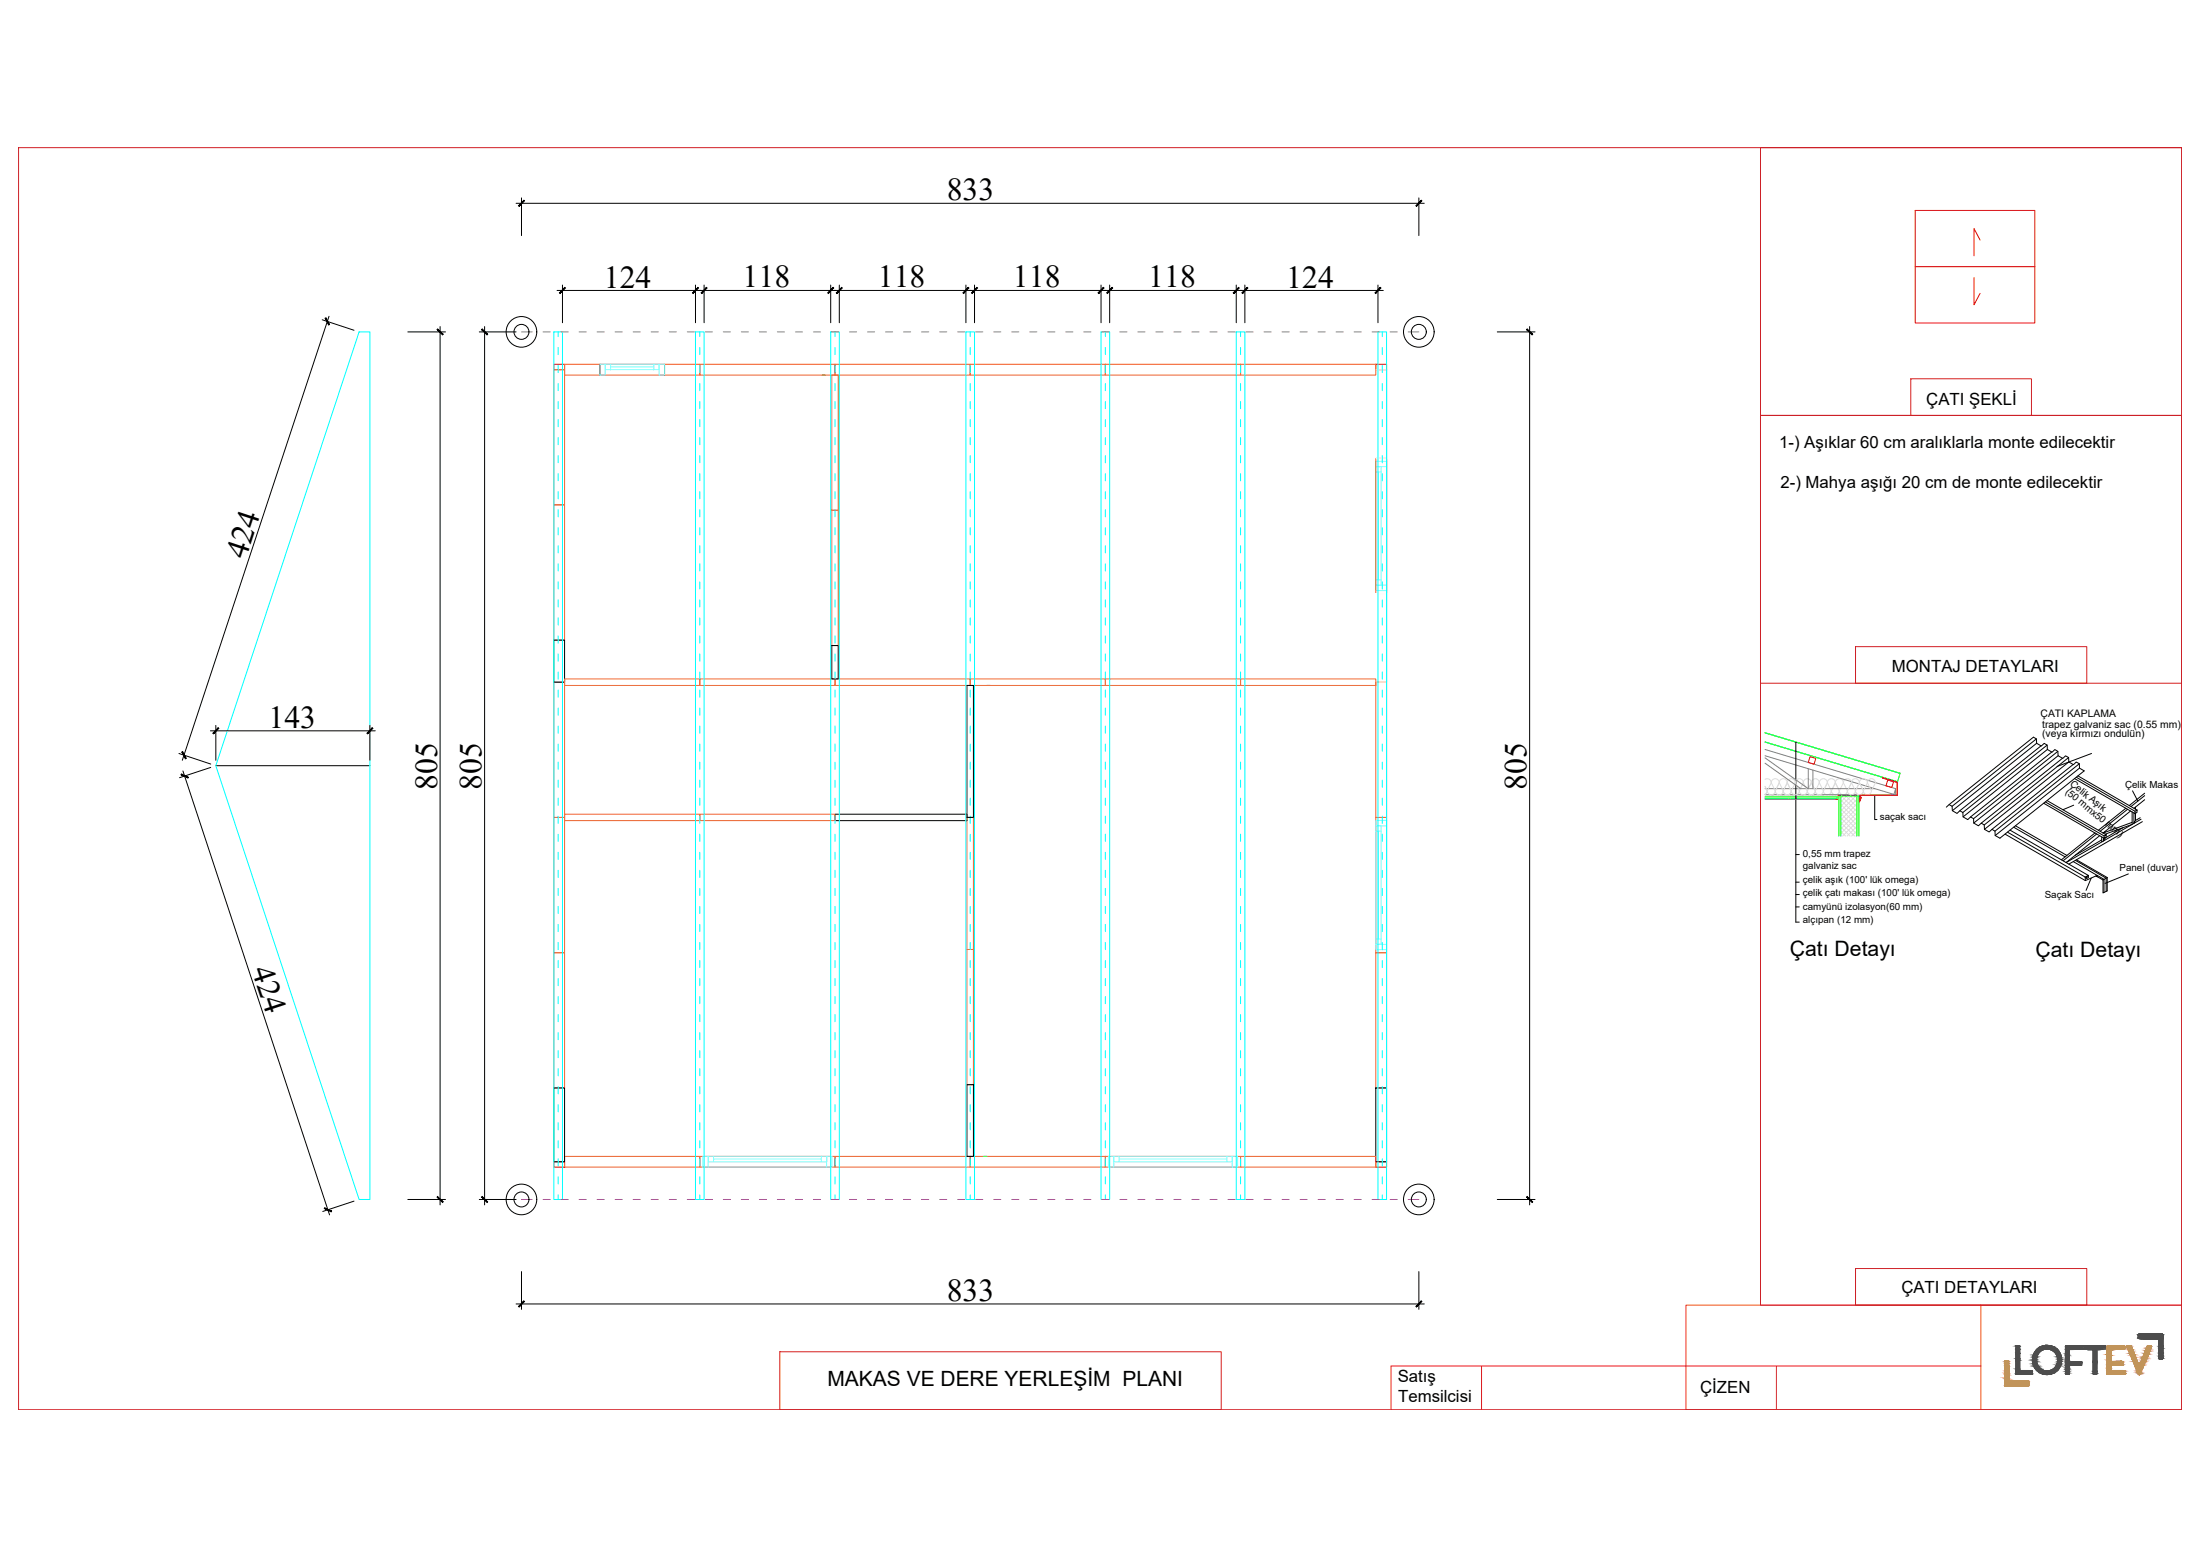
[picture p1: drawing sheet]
<svg xmlns="http://www.w3.org/2000/svg" width="1189mm" height="841mm" viewBox="0 0 1189 841" stroke-linecap="round" stroke-linejoin="round" font-family="sans-serif">
<!-- layer: 0 -->
<path d="M911 705h268v56h-268zM1070 705v56M752 738h318M801 738v23M960 738v23" fill="none" stroke="#ed1f24" stroke-width=".54"/>
<path d="M10 80h1169v681h-1169zM951 80h228v144h-228zM1033 205h65v19h-65zM951 224h228v481h-228zM951 224h228v145h-228zM1003 349h125v20h-125zM1003 685h125v20h-125zM421 730h239v31h-239zM752 738v23" fill="none" stroke="#cd2027" stroke-width=".54"/>
<g fill="#4c4c4c" stroke="#4c4c4c" stroke-width=".54">
<path d="M1159 721h7z"/>
<path d="M1156 723h13z"/>
<path d="M1157 723h12z"/>
<path d="M1105 727h2z"/>
<path d="M1130 727h4z"/>
<path d="M1090 727h1z"/>
<path d="M1127 729h10z"/>
<path d="M1167 734h2z"/>
<path d="M1167 734h1z"/>
<path d="M1089 742h9z"/>
<path d="M1117 742h1z"/>
<path d="M1132 742h1z"/>
<path d="M1090 742h8z"/>
<path d="M1105 742h2z"/>
<path d="M1159 721h8zM1157 721h10z"/>
<path d="M1157 721h11zM1156 721h12z"/>
<path d="M1156 721h13zM1156 721h13z"/>
<path d="M1156 721h13zM1156 721h13z"/>
<path d="M1156 721h13zM1156 721h13z"/>
<path d="M1156 721h13zM1156 721h13z"/>
<path d="M1156 721h13zM1156 721h13z"/>
<path d="M1156 721h13zM1156 721h13z"/>
<path d="M1156 721h13zM1156 721h13z"/>
<path d="M1155 721h14zM1155 721h14z"/>
<path d="M1155 721h14zM1155 721h14z"/>
<path d="M1155 721h14zM1155 721h14z"/>
<path d="M1155 721l14 1v-1zM1155 721l14 1h-14z"/>
<path d="M1155 722h14zM1155 722h14h-14z"/>
<path d="M1155 722l14 1zM1155 722l14 1z"/>
<path d="M1155 723h14zM1155 723h14z"/>
<path d="M1155 723h14zM1155 723h14z"/>
<path d="M1156 723h13zM1156 723h13z"/>
<path d="M1156 723h13zM1156 723h13z"/>
<path d="M1156 723h13zM1156 723h13z"/>
<path d="M1156 723h13zM1156 723h13z"/>
<path d="M1156 723h13zM1156 723h13zM1156 723h13z"/>
<path d="M1156 723h13zM1156 723h13z"/>
<path d="M1156 723h13zM1156 723h13zM1157 723h12z"/>
<path d="M1158 723h11zM1158 723h11z"/>
<path d="M1105 727h2zM1105 727h2z"/>
<path d="M1105 727h3zM1105 727h3z"/>
<path d="M1105 727h3zM1105 727h3z"/>
<path d="M1121 727h1zM1118 727h4z"/>
<path d="M1118 727h5zM1118 727h5z"/>
<path d="M1130 727h5zM1130 727h5z"/>
<path d="M1130 727h5zM1130 727h5z"/>
<path d="M1090 727h1zM1090 727h1zM1090 727h1z"/>
<path d="M1118 727h6zM1117 727h7z"/>
<path d="M1130 727h6zM1128 727h8z"/>
<path d="M1128 727h8zM1128 727h8z"/>
<path d="M1117 727h8zM1117 727h8z"/>
<path d="M1090 727h1zM1090 727h1zM1090 727h1zM1090 727h1z"/>
<path d="M1117 727h8zM1117 727h8z"/>
<path d="M1128 727h9zM1127 727h10z"/>
<path d="M1127 727h10zM1127 727h10z"/>
<path d="M1117 727h8zM1117 727h8z"/>
<path d="M1127 727h10zM1127 727h10z"/>
<path d="M1127 727h10zM1127 727h10z"/>
<path d="M1090 727h1zM1090 727h1z"/>
<path d="M1127 727h10zM1127 727h10z"/>
<path d="M1117 727h8zM1117 727h8z"/>
<path d="M1127 727h10zM1127 727h10z"/>
<path d="M1127 727h10zM1127 727h10z"/>
<path d="M1090 727h1zM1090 727h1z"/>
<path d="M1117 727h9zM1116 727h10zM1116 727h10zM1116 727h10z"/>
<path d="M1127 727h10zM1127 727h10zM1127 727h10zM1127 727h10z"/>
<path d="M1090 727h1zM1089 727h2z"/>
<path d="M1116 727h10zM1116 727h10z"/>
<path d="M1116 727h10zM1116 727h10z"/>
<path d="M1127 727h11zM1127 727h11z"/>
<path d="M1089 727h2zM1089 727h2z"/>
<path d="M1127 727h11zM1127 727h11z"/>
<path d="M1089 727h2zM1089 727h2z"/>
<path d="M1116 727h10zM1116 727h10z"/>
<path d="M1105 727h3zM1104 727h4z"/>
<path d="M1127 727h11zM1127 727h11z"/>
<path d="M1116 727h10zM1116 727h10z"/>
<path d="M1127 727h11zM1127 727h11z"/>
<path d="M1089 727h2zM1089 727h2zM1089 727h2zM1089 727h2z"/>
<path d="M1116 727h10zM1116 727h10z"/>
<path d="M1116 727h10zM1116 727h10z"/>
<path d="M1127 727h11zM1127 727h11z"/>
<path d="M1089 727h2zM1089 727h2zM1089 727h2zM1089 727h2z"/>
<path d="M1116 727h10zM1116 727h10z"/>
<path d="M1127 727h11zM1127 727h11z"/>
<path d="M1104 727h5zM1104 727h5z"/>
<path d="M1089 727h2zM1089 727h2z"/>
<path d="M1116 727h10zM1116 727h10z"/>
<path d="M1089 727h2zM1089 727h2z"/>
<path d="M1116 727h10zM1116 727h10z"/>
<path d="M1127 727h11zM1127 727h11z"/>
<path d="M1089 727h2zM1089 727h2z"/>
<path d="M1127 727h11zM1127 727h11z"/>
<path d="M1089 727h2zM1089 727h2z"/>
<path d="M1116 727h10zM1116 727h10z"/>
<path d="M1089 727h2zM1089 727h2z"/>
<path d="M1116 727h10zM1116 727h10z"/>
<path d="M1104 727h5zM1104 727h5z"/>
<path d="M1089 727h2zM1089 727h2z"/>
<path d="M1116 727h10zM1116 727h10z"/>
<path d="M1089 727h2zM1089 727h2z"/>
<path d="M1116 727h10zM1116 727h10z"/>
<path d="M1167 723l2 4v-4zM1167 723l2 4h-2z"/>
<path d="M1104 727h5zM1103 727h6z"/>
<path d="M1127 727h11zM1127 727h11z"/>
<path d="M1103 727h7zM1103 727h7z"/>
<path d="M1116 727h10zM1116 727h10z"/>
<path d="M1103 727l7 1zM1103 728h7z"/>
<path d="M1127 727l11 1zM1127 727l11 1z"/>
<path d="M1126 728h12zM1126 728h12z"/>
<path d="M1103 728h7zM1102 728h8z"/>
<path d="M1102 728h8zM1102 728h8z"/>
<path d="M1116 727l10 1v-1zM1116 727l10 1h-10z"/>
<path d="M1126 728h12zM1126 728h12z"/>
<path d="M1102 728h9zM1102 728h9z"/>
<path d="M1102 728h9zM1102 728h9z"/>
<path d="M1116 728h10zM1116 728h10z"/>
<path d="M1167 727l2 1v-1zM1167 727l2 1h-2z"/>
<path d="M1126 728h12zM1126 728h12z"/>
<path d="M1102 728h9zM1101 728h10z"/>
<path d="M1116 728l10 1zM1116 728l10 1z"/>
<path d="M1101 728l10 1zM1101 728l10 1z"/>
<path d="M1126 728l12 1zM1126 728l12 1zM1127 729h11zM1127 729h11z"/>
<path d="M1127 729h11zM1127 729h11z"/>
<path d="M1127 729h11zM1127 729h11z"/>
<path d="M1089 727l2 2v-2zM1089 727l2 2h-2z"/>
<path d="M1127 729h11zM1127 729h11z"/>
<path d="M1116 729h10zM1116 729h10z"/>
<path d="M1127 729h11zM1127 729h11z"/>
<path d="M1127 729h11zM1127 729h11z"/>
<path d="M1116 729h10zM1116 729h10z"/>
<path d="M1101 729h11zM1101 729h11z"/>
<path d="M1127 729h11zM1127 729h11z"/>
<path d="M1106 729h6zM1106 729h6z"/>
<path d="M1101 729h5zM1101 729h5z"/>
<path d="M1116 729h10zM1116 729h10z"/>
<path d="M1106 729h6zM1106 729h6z"/>
<path d="M1116 729h10zM1116 729h10z"/>
<path d="M1127 729h11zM1127 729h11zM1127 729h11zM1127 729h11z"/>
<path d="M1107 729h5zM1107 729h5z"/>
<path d="M1116 729h10zM1116 729h10z"/>
<path d="M1101 729h5zM1101 729h4z"/>
<path d="M1116 729h10zM1116 729h10z"/>
<path d="M1127 729h11zM1127 729h10zM1127 729h10zM1127 729h10z"/>
<path d="M1116 729h10zM1116 729h9z"/>
<path d="M1107 729h5zM1107 729h5z"/>
<path d="M1127 729h10zM1127 729h10z"/>
<path d="M1089 729h2zM1089 729h2z"/>
<path d="M1127 729h10zM1127 729h10z"/>
<path d="M1116 729h9zM1116 729h9z"/>
<path d="M1127 729h10zM1127 729h10z"/>
<path d="M1116 729h9zM1116 729h9z"/>
<path d="M1127 729h10zM1127 729h10z"/>
<path d="M1127 729h10zM1127 729h10z"/>
<path d="M1127 729h10zM1127 729h10zM1127 729h10z"/>
<path d="M1101 729h4zM1101 729h4z"/>
<path d="M1116 729h9zM1116 729h9z"/>
<path d="M1101 729h4zM1101 729h4z"/>
<path d="M1127 729h10zM1127 729h10z"/>
<path d="M1127 729h10zM1127 729h9z"/>
<path d="M1116 729h8zM1116 729h9z"/>
<path d="M1127 729h9zM1127 729h9z"/>
<path d="M1116 729h6zM1116 729h8z"/>
<path d="M1128 729h8zM1128 729h7z"/>
<path d="M1128 729h7zM1128 729h7z"/>
<path d="M1128 729h7zM1128 729h5z"/>
<path d="M1116 729h6zM1116 729h2z"/>
<path d="M1107 729h5zM1107 729h5z"/>
<path d="M1116 729h2zM1116 729h2z"/>
<path d="M1101 729h4zM1101 729h3z"/>
<path d="M1108 729h4zM1108 729h4z"/>
<path d="M1108 729h4zM1108 729h4z"/>
<path d="M1100 729h4zM1100 729h4z"/>
<path d="M1100 729h4zM1100 729h3z"/>
<path d="M1109 729h3zM1109 729h3z"/>
<path d="M1109 729l3 1zM1109 729l3 1z"/>
<path d="M1100 729h3zM1100 729l3 1h-3z"/>
<path d="M1109 730h4zM1109 730h4z"/>
<path d="M1100 730h3zM1100 730h3z"/>
<path d="M1110 730h3zM1110 730h3z"/>
<path d="M1100 730h3zM1100 730h2h-2z"/>
<path d="M1100 730h2zM1100 730h2z"/>
<path d="M1110 730h3zM1110 730h3z"/>
<path d="M1110 730l3 1zM1110 730l3 1z"/>
<path d="M1167 728l2 3v-3zM1167 728l2 3h-2z"/>
<path d="M1100 730l2 1v-1zM1100 730l2 1h-3z"/>
<path d="M1099 731h3zM1099 731h3z"/>
<path d="M1089 729l2 2v-2zM1089 729l2 2h-2zM1089 731h2zM1089 731h2z"/>
<path d="M1167 731h2zM1167 731h2z"/>
<path d="M1110 731h3zM1110 731h3z"/>
<path d="M1111 731h2zM1111 731h2z"/>
<path d="M1099 731h2h1zM1099 731h2h-2z"/>
<path d="M1116 729l2 2v-2zM1116 729l2 2h-2z"/>
<path d="M1111 731l3 1zM1111 731l3 1z"/>
<path d="M1099 731l2 1v-1zM1099 731l2 1h-2z"/>
<path d="M1099 732h2zM1099 732h2z"/>
<path d="M1111 732h3zM1111 732h3h-3z"/>
<path d="M1116 731l2 1v-1zM1116 731l2 1h-2z"/>
<path d="M1167 731l2 1v-1zM1167 731l2 1h-2z"/>
<path d="M1111 732h3zM1111 732h3z"/>
<path d="M1099 732h2zM1099 732h2h-2z"/>
<path d="M1099 732h2zM1099 732l2 1z"/>
<path d="M1167 732l2 1zM1167 732l2 1z"/>
<path d="M1112 732l2 1zM1112 732l2 1z"/>
<path d="M1099 733h2zM1099 733h2h-3z"/>
<path d="M1112 733h2zM1112 733h2h-2z"/>
<path d="M1098 733h3zM1098 733h3z"/>
<path d="M1167 733l2 1v-1zM1167 733l2 1h-2zM1167 734h2zM1167 734h2z"/>
<path d="M1112 733l2 1zM1112 733l2 1z"/>
<path d="M1167 734h2zM1167 734h2zM1167 734h2zM1167 734h2z"/>
<path d="M1167 734h2zM1167 734h2zM1167 734h2zM1167 734h2z"/>
<path d="M1089 731l2 3v-3zM1089 731l2 3h-2z"/>
<path d="M1167 734h2zM1167 734h2zM1167 734h2z"/>
<path d="M1167 734h2zM1167 734h2zM1167 734h2zM1167 734h2z"/>
<path d="M1167 734h2zM1167 734h2zM1167 734h2zM1167 734h2z"/>
<path d="M1167 734h2zM1167 734h2zM1167 734h2zM1167 734h2z"/>
<path d="M1167 734h2zM1167 734h2z"/>
<path d="M1167 734h2zM1167 734h2z"/>
<path d="M1167 734h2zM1167 734h1zM1167 734h1zM1167 734h1z"/>
<path d="M1167 734h1zM1167 734h1z"/>
<path d="M1167 734h1zM1167 734h1z"/>
<path d="M1098 733l3 1v-1zM1098 733l3 1h-3z"/>
<path d="M1112 734h2zM1112 734h2h-2z"/>
<path d="M1098 734l3 1zM1098 734l3 1z"/>
<path d="M1112 734l2 1zM1112 734l2 1z"/>
<path d="M1089 734l2 1v-1zM1089 734l2 1h-2z"/>
<path d="M1116 732l2 3v-3zM1116 732l2 3h-2z"/>
<path d="M1098 735h3zM1098 735h3h-3z"/>
<path d="M1112 735h2zM1112 735h2h-2zM1112 735h2zM1112 735h2z"/>
<path d="M1116 735h2zM1116 735h2h-2z"/>
<path d="M1116 735h7zM1116 735h7z"/>
<path d="M1116 735h8zM1116 735h8z"/>
<path d="M1116 735l9 1zM1116 735l9 1z"/>
<path d="M1098 735l3 1v-1zM1098 735l3 1h-3z"/>
<path d="M1116 736h9zM1116 736h9z"/>
<path d="M1116 736h9zM1116 736h9z"/>
<path d="M1131 729l2 7v-7zM1131 729l2 7h-2zM1131 736h2zM1131 736h2z"/>
<path d="M1116 736h9zM1116 736h9z"/>
<path d="M1116 736h9zM1116 736h9z"/>
<path d="M1116 736h9zM1116 736h9z"/>
<path d="M1116 736h9zM1116 736h9z"/>
<path d="M1116 736h9zM1116 736h9z"/>
<path d="M1116 736h9zM1116 736h9z"/>
<path d="M1098 736h3zM1098 736h3z"/>
<path d="M1098 736h3zM1098 736h3z"/>
<path d="M1116 736h9zM1116 736h9z"/>
<path d="M1112 735l2 1v-1zM1112 735l2 1h-2z"/>
<path d="M1098 736h3zM1098 736h3z"/>
<path d="M1112 736h2zM1112 736h2z"/>
<path d="M1116 736l9 1v-1zM1116 736l9 1h-9z"/>
<path d="M1099 736l2 1zM1099 736l2 1z"/>
<path d="M1112 736l2 1v-1zM1112 736l2 1h-3z"/>
<path d="M1099 737h2zM1099 737h2h-2z"/>
<path d="M1111 737h3zM1111 737h3z"/>
<path d="M1116 737h9zM1116 737h9h-9z"/>
<path d="M1116 737h9zM1116 737h6z"/>
<path d="M1099 737h2zM1099 737h2z"/>
<path d="M1116 737h6zM1116 737l2 1z"/>
<path d="M1111 737l2 1 1-1zM1111 737l2 1h-2z"/>
<path d="M1099 737l3 1-1-1zM1099 737l3 1h-3z"/>
<path d="M1111 738h2zM1111 738h2z"/>
<path d="M1099 738h3zM1099 738h3z"/>
<path d="M1111 738l2 1v-1zM1111 738l2 1h-3z"/>
<path d="M1099 738l3 1v-1zM1099 738l3 1h-2z"/>
<path d="M1110 739h3zM1110 739h3z"/>
<path d="M1100 739h2zM1100 739h2z"/>
<path d="M1116 738l2 1v-1zM1116 738l2 1h-2z"/>
<path d="M1110 739h3zM1110 739h3z"/>
<path d="M1110 739h3zM1110 739h3z"/>
<path d="M1100 739h3h-1zM1100 739h3h-3z"/>
<path d="M1089 735l2 5v-5zM1089 735l2 5h-2z"/>
<path d="M1110 739h3zM1109 740h3z"/>
<path d="M1100 739l3 1zM1100 739l3 1z"/>
<path d="M1109 740h3zM1109 740h3z"/>
<path d="M1116 739l2 1v-1zM1116 739l2 1h-2z"/>
<path d="M1109 740h3zM1109 740h3z"/>
<path d="M1100 740h4zM1100 740h4z"/>
<path d="M1109 740h3zM1109 740h3z"/>
<path d="M1109 740h3zM1108 740h4z"/>
<path d="M1100 740h4zM1100 740h4z"/>
<path d="M1101 740h4zM1101 740h4z"/>
<path d="M1089 740h2zM1089 740h2h-2z"/>
<path d="M1089 740h7zM1089 740h7z"/>
<path d="M1108 740h4zM1108 740h4z"/>
<path d="M1089 740h8zM1089 740h8z"/>
<path d="M1089 740h9zM1089 740h9z"/>
<path d="M1089 740h9zM1089 740h9z"/>
<path d="M1089 740h9zM1089 740h9z"/>
<path d="M1089 740h9zM1089 740h9z"/>
<path d="M1089 740h9zM1089 740h9z"/>
<path d="M1089 740h9zM1089 740h9z"/>
<path d="M1101 740h5zM1101 740h5z"/>
<path d="M1108 740h4zM1107 740h5z"/>
<path d="M1101 740h6zM1101 740h6z"/>
<path d="M1089 740h9zM1089 740h9zM1089 740h9zM1089 740h9z"/>
<path d="M1101 740h11zM1101 740l11 1z"/>
<path d="M1089 740l9 1zM1089 740l9 1z"/>
<path d="M1101 741h11zM1101 741h10z"/>
<path d="M1131 736l2 5v-5zM1131 736l2 5h-2z"/>
<path d="M1116 740l2 1v-1zM1116 740l2 1h-2z"/>
<path d="M1116 741h2zM1116 741h2z"/>
<path d="M1089 741h9zM1089 741h9z"/>
<path d="M1101 741h10zM1101 741h10z"/>
<path d="M1089 741h9zM1089 741h9z"/>
<path d="M1102 741h9zM1102 741h9z"/>
<path d="M1089 741h9zM1089 741h9z"/>
<path d="M1102 741h9zM1102 741h8z"/>
<path d="M1116 741l2 1v-1zM1116 741l2 1h-2z"/>
<path d="M1102 741h8zM1102 741l8 1z"/>
<path d="M1089 741l9 1zM1089 741l9 1z"/>
<path d="M1131 741l2 1v-1zM1131 741l2 1h-2z"/>
<path d="M1103 742h7zM1103 742h6z"/>
<path d="M1131 742h2zM1131 742h2z"/>
<path d="M1089 742h9zM1089 742h9z"/>
<path d="M1116 742h2zM1116 742h2h-2z"/>
<path d="M1103 742h6zM1103 742h6z"/>
<path d="M1131 742h2zM1131 742h2z"/>
<path d="M1116 742h2zM1116 742h2z"/>
<path d="M1089 742h9zM1089 742h9z"/>
<path d="M1131 742h2zM1131 742h2z"/>
<path d="M1116 742h2zM1116 742h2z"/>
<path d="M1089 742h9zM1089 742h9z"/>
<path d="M1116 742h2zM1116 742h2z"/>
<path d="M1116 742h2zM1116 742h2z"/>
<path d="M1089 742h9zM1089 742h9z"/>
<path d="M1089 742h9zM1089 742h9z"/>
<path d="M1116 742h2zM1116 742h2z"/>
<path d="M1131 742h2zM1131 742h2z"/>
<path d="M1116 742h2zM1116 742h2z"/>
<path d="M1089 742h9zM1089 742h9z"/>
<path d="M1103 742h6zM1103 742h5z"/>
<path d="M1089 742h9zM1089 742h9z"/>
<path d="M1116 742h2zM1116 742h2zM1116 742h2zM1116 742h2z"/>
<path d="M1089 742h9zM1089 742h9zM1089 742h9z"/>
<path d="M1131 742h2zM1131 742h2z"/>
<path d="M1116 742h2zM1116 742h2z"/>
<path d="M1104 742h4zM1104 742h4z"/>
<path d="M1089 742h9zM1089 742h9zM1089 742h9zM1089 742h9z"/>
<path d="M1116 742h2zM1116 742h2z"/>
<path d="M1089 742h9zM1089 742h9z"/>
<path d="M1116 742h2zM1116 742h2z"/>
<path d="M1089 742h9zM1089 742h9z"/>
<path d="M1116 742h2zM1116 742h2z"/>
<path d="M1131 742h2zM1131 742h2z"/>
<path d="M1116 742h2zM1116 742h2z"/>
<path d="M1116 742h2zM1116 742h2z"/>
<path d="M1090 742h8zM1090 742h8zM1090 742h8zM1090 742h8z"/>
<path d="M1116 742h2zM1116 742h2zM1117 742h1z"/>
<path d="M1117 742h1zM1117 742h1z"/>
<path d="M1090 742h8zM1090 742h8z"/>
<path d="M1117 742h1zM1117 742h1z"/>
<path d="M1104 742h4zM1104 742h4z"/>
<path d="M1090 742h8zM1090 742h8z"/>
<path d="M1090 742h8zM1090 742h8z"/>
<path d="M1090 742h4zM1090 742h4z"/>
<path d="M1105 742h3zM1105 742h2z"/>
<path d="M1105 742h2zM1106 742h1z"/>
</g>
<g fill="none" stroke="#4c4c4c" stroke-width=".54">
<path d="M1089 727v14M1090 727h-1M1091 727h-2M1091 727h.1M1091 727v4M1091 731v9h7M1100 739a8 8 0 0 0 9 3M1101 735a6 6 0 0 0 2 4M1101 731v3M1103 739l3 1M1103 727l-2 2-2 3a8 8 0 0 0 1 7M1105 727h3l3 1a8 8 0 0 1 1 13"/>
<path d="M1105 727h-2M1109 730l-1-1h-2a5 5 0 0 0-5 2M1110 730a6 6 0 0 1 1 7M1111 737a5 5 0 0 1-4 3M1125 729h-7v6l7 1M1125 736h.1M1125 736v1l-7 1v4M1125 727h.1M1126 729h-1M1126 729l-1-2h-9v15h2M1126 729h.1M1127 727h-1"/>
<path d="M1127 727v2M1127 729h.1M1127 727h.1M1127 727h11M1127 729h1M1128 729h3v12a1.2 1.2 0 0 0 1 1 1.2 1.2 0 0 0 1 0M1138 727h.1M1138 727l-1 2h-4v13M1155 722l1 1h11v11M1156 721l-1 1M1156 721h13v13M1156 721h-1"/>
<path d="M1167 734h.1M1169 734h-2M1089 741l1 1h8M1098 740h.1M1098 742h.1M1098 741v1M1098 740v1M1111 741l-3 1M1118 742h.1"/>
</g>
<g fill="#b99536" stroke="#b99536" stroke-width=".54">
<path d="M1158 733h3z"/>
<path d="M1152 734h3z"/>
<path d="M1084 735h1z"/>
<path d="M1083 735h2z"/>
<path d="M1146 735h1z"/>
<path d="M1154 739h4z"/>
<path d="M1156 742h1z"/>
<path d="M1139 742h7z"/>
<path d="M1156 742v1z"/>
<path d="M1086 749h7z"/>
<path d="M1161 727h1zM1161 727h1z"/>
<path d="M1161 727h1zM1161 727h1z"/>
<path d="M1161 727h1zM1161 727h1z"/>
<path d="M1150 727h1zM1150 727h1z"/>
<path d="M1161 727h1zM1161 727h1z"/>
<path d="M1150 727h1zM1150 727h1z"/>
<path d="M1161 727h1zM1161 727h1z"/>
<path d="M1161 727h1zM1161 727h1z"/>
<path d="M1150 727h1zM1150 727h1z"/>
<path d="M1150 727h2zM1150 727h2z"/>
<path d="M1161 727h1zM1161 727h1z"/>
<path d="M1150 727h2zM1150 727h2z"/>
<path d="M1161 727h1zM1161 727h1zM1161 727h1zM1161 727h1z"/>
<path d="M1150 727h2zM1150 727h2z"/>
<path d="M1161 727h2zM1161 727h2zM1160 727h3zM1160 727h3z"/>
<path d="M1150 727h2zM1149 727h3z"/>
<path d="M1160 727h3zM1160 727h3zM1160 727h3zM1160 727h3z"/>
<path d="M1149 727h3zM1149 727h3z"/>
<path d="M1160 727h3zM1160 727h3z"/>
<path d="M1149 727h3zM1149 727h3z"/>
<path d="M1139 727h9zM1139 727h9z"/>
<path d="M1149 727h3zM1149 727h3z"/>
<path d="M1160 727h3zM1160 727h3z"/>
<path d="M1139 727h9zM1139 727h9z"/>
<path d="M1149 727h3zM1149 727h3z"/>
<path d="M1160 727h3zM1160 727h3z"/>
<path d="M1149 727h3zM1149 727h3z"/>
<path d="M1149 727h3zM1149 727h3z"/>
<path d="M1139 727h9zM1139 727h9z"/>
<path d="M1160 727h3zM1160 727h3z"/>
<path d="M1139 727h9zM1139 727h9z"/>
<path d="M1149 727h3zM1149 727h3z"/>
<path d="M1160 727h3zM1160 727h3z"/>
<path d="M1149 727h3zM1149 727h3z"/>
<path d="M1160 727h3zM1160 727h3z"/>
<path d="M1139 727h9zM1139 727h9z"/>
<path d="M1160 727h3zM1160 727h3z"/>
<path d="M1139 727h9zM1139 727h9z"/>
<path d="M1149 727h3zM1149 727h3z"/>
<path d="M1160 727h3zM1160 727l3 1z"/>
<path d="M1139 727l9 1zM1139 727l9 1z"/>
<path d="M1160 728h3zM1160 728h3z"/>
<path d="M1139 728h9zM1139 728h9z"/>
<path d="M1160 728h3zM1160 728h2z"/>
<path d="M1149 727l3 1v-1zM1149 727l3 1h-2z"/>
<path d="M1139 728h9zM1139 728h9z"/>
<path d="M1150 728h2zM1150 728h2z"/>
<path d="M1139 728h9zM1139 728l9 1z"/>
<path d="M1139 729h9zM1139 729h9z"/>
<path d="M1160 728l2 1v-1zM1160 728l2 1h-2z"/>
<path d="M1139 729h9zM1139 729h9z"/>
<path d="M1139 729h9zM1139 729h9z"/>
<path d="M1139 729h9zM1139 729h9z"/>
<path d="M1139 729h9zM1139 729h9z"/>
<path d="M1139 729h9zM1139 729h9z"/>
<path d="M1139 729h9zM1139 729h9z"/>
<path d="M1139 729h8zM1139 729h9z"/>
<path d="M1139 729h5zM1139 729h8z"/>
<path d="M1150 728l2 1v-1zM1150 728l2 1h-2z"/>
<path d="M1160 729h2zM1160 729h2h-2z"/>
<path d="M1150 729h3zM1150 729h3z"/>
<path d="M1139 729h2zM1139 729h2h-2z"/>
<path d="M1160 729h2zM1160 729h2z"/>
<path d="M1160 729l2 1v-1zM1160 729l2 1h-3z"/>
<path d="M1150 729l3 1v-1zM1150 729l3 1h-3z"/>
<path d="M1150 730h3zM1150 730h3z"/>
<path d="M1151 730l2 1zM1151 730l2 1z"/>
<path d="M1151 731h2zM1151 731h2z"/>
<path d="M1159 730l2 1 1-1zM1159 730l2 1h-2z"/>
<path d="M1159 731h2zM1159 731h2z"/>
<path d="M1151 731h2zM1151 731h2h-2z"/>
<path d="M1159 731h2zM1159 731h2h-2z"/>
<path d="M1139 729l2 3v-3zM1139 729l2 3h-2z"/>
<path d="M1151 731l3 1-1-1zM1151 731l3 1h-3z"/>
<path d="M1151 732h3zM1151 732h3z"/>
<path d="M1139 732h2zM1139 732h2h-2z"/>
<path d="M1151 732h3zM1151 732h3z"/>
<path d="M1159 731l2 2v-2zM1159 731l2 2h-3z"/>
<path d="M1158 733h3zM1158 733h3z"/>
<path d="M1158 733h3zM1158 733h3zM1158 733h3z"/>
<path d="M1158 733h3zM1158 733h3z"/>
<path d="M1158 733h3zM1158 733h2zM1158 733h2zM1158 733h2z"/>
<path d="M1158 733h2zM1158 733h2z"/>
<path d="M1158 733h2zM1158 733h2z"/>
<path d="M1158 733h2zM1158 733h2z"/>
<path d="M1158 733h2zM1158 733h2zM1158 733h2zM1158 733h2z"/>
<path d="M1151 732l3 1v-1zM1151 732l3 1h-2z"/>
<path d="M1158 733h2zM1158 733h2h-2z"/>
<path d="M1152 733l2 1v-1zM1152 733l2 1h-2z"/>
<path d="M1158 733l2 1v-1zM1158 733l2 1h-2z"/>
<path d="M1152 734h2zM1152 734h2h-2z"/>
<path d="M1152 734h2zM1152 734h2z"/>
<path d="M1152 734h3zM1152 734h3z"/>
<path d="M1152 734h3zM1152 734h3zM1152 734h3zM1152 734h3z"/>
<path d="M1152 734h3zM1152 734h3z"/>
<path d="M1152 734h3zM1152 734h3zM1152 734h3zM1152 734h3z"/>
<path d="M1152 734h3zM1152 734h3zM1152 734h3z"/>
<path d="M1158 734h2zM1158 734h2h-3z"/>
<path d="M1152 734l3 1zM1152 734l3 1z"/>
<path d="M1139 732l2 3v-3zM1139 732l2 3h-2z"/>
<path d="M1157 734h3zM1157 734l3 1z"/>
<path d="M1152 735h3zM1152 735h3z"/>
<path d="M1084 735h1zM1084 735h1z"/>
<path d="M1084 735h1zM1083 735h2zM1083 735h2z"/>
<path d="M1083 735h2zM1083 735h2z"/>
<path d="M1083 735h2zM1083 735h2z"/>
<path d="M1157 735h2h1zM1157 735h2h-2z"/>
<path d="M1083 735h3zM1083 735h3z"/>
<path d="M1083 735h3zM1083 735h3z"/>
<path d="M1083 735h3zM1083 735h3z"/>
<path d="M1083 735h3zM1083 735h3z"/>
<path d="M1146 735h1zM1144 735h3z"/>
<path d="M1144 735h3zM1143 735h4z"/>
<path d="M1153 735h2zM1153 735h2z"/>
<path d="M1083 735h3zM1083 735h3z"/>
<path d="M1143 735h4zM1141 735h6z"/>
<path d="M1139 735h2zM1139 735h2h-2z"/>
<path d="M1083 735h3zM1083 735h3z"/>
<path d="M1139 735h8zM1139 735h8z"/>
<path d="M1153 735h2zM1153 735h2z"/>
<path d="M1139 735h8zM1139 735h8z"/>
<path d="M1139 735l8 1zM1139 735l8 1z"/>
<path d="M1139 736h8zM1139 736h8z"/>
<path d="M1139 736h8zM1139 736h8z"/>
<path d="M1139 736h8zM1139 736h8z"/>
<path d="M1139 736h8zM1139 736h8z"/>
<path d="M1153 735l2 1v-1zM1153 735l2 1h-2z"/>
<path d="M1157 735l2 1v-1zM1157 735l2 1h-2z"/>
<path d="M1139 736h8zM1139 736h8z"/>
<path d="M1153 736h2zM1153 736h2z"/>
<path d="M1139 736h8zM1139 736h8z"/>
<path d="M1083 735l3 1v-1zM1083 735l3 1h-3z"/>
<path d="M1153 736l3 1zM1153 736l3 1z"/>
<path d="M1157 736l2 1v-1zM1157 736l2 1h-2z"/>
<path d="M1157 737h2zM1157 737h2z"/>
<path d="M1153 737h3zM1153 737h3h-3z"/>
<path d="M1139 736l8 1v-1zM1139 736l8 1h-8z"/>
<path d="M1139 737h8zM1139 737h8z"/>
<path d="M1153 737h3zM1153 737h3z"/>
<path d="M1139 737h8zM1139 737h8z"/>
<path d="M1139 737h8zM1139 737h8z"/>
<path d="M1139 737h8zM1139 737h8z"/>
<path d="M1139 737h8zM1139 737h8z"/>
<path d="M1139 737h8zM1139 737h8z"/>
<path d="M1139 737h8zM1139 737h8z"/>
<path d="M1139 737h8zM1139 737h8z"/>
<path d="M1139 737h5zM1139 737h8z"/>
<path d="M1157 737h1h1zM1157 737h1h-2z"/>
<path d="M1156 737h2zM1156 737l2 1z"/>
<path d="M1153 737l3 1v-1zM1153 737l3 1h-2z"/>
<path d="M1156 738h2zM1156 738h2z"/>
<path d="M1154 738h2zM1154 738h2zM1154 738h2zM1154 738h2z"/>
<path d="M1156 738h2zM1156 738h2z"/>
<path d="M1154 738h2zM1154 738h2z"/>
<path d="M1156 738h2zM1156 738h2z"/>
<path d="M1154 738h2zM1154 738h2z"/>
<path d="M1156 738h2zM1156 738h2z"/>
<path d="M1154 738h2zM1154 738h2z"/>
<path d="M1156 738h2zM1156 738h2z"/>
<path d="M1154 738h2zM1154 738h2z"/>
<path d="M1156 738h2zM1156 738h2zM1156 738h2zM1156 738h2z"/>
<path d="M1154 738h2zM1154 738h2z"/>
<path d="M1083 736l3 2v-2zM1083 736l3 2h-3z"/>
<path d="M1154 738h4zM1154 738h4z"/>
<path d="M1154 738h4zM1154 738h4z"/>
<path d="M1154 738h4zM1154 738l4 1z"/>
<path d="M1139 737l2 2v-2zM1139 737l2 2h-2z"/>
<path d="M1154 739h4zM1154 739h4z"/>
<path d="M1154 739h4zM1154 739h4z"/>
<path d="M1154 739h4zM1154 739h4zM1154 739h4z"/>
<path d="M1154 739h4zM1154 739h4zM1154 739h4zM1154 739h4z"/>
<path d="M1154 739h4zM1154 739h4z"/>
<path d="M1139 739h2zM1139 739h2z"/>
<path d="M1154 739h4zM1154 739h4z"/>
<path d="M1154 739h4zM1154 739l4 1z"/>
<path d="M1154 740h4zM1154 740h3z"/>
<path d="M1139 739l2 1v-1zM1139 739l2 1h-2z"/>
<path d="M1139 740h8zM1139 740h8z"/>
<path d="M1139 740h9zM1139 740h9z"/>
<path d="M1139 740h9zM1139 740h9z"/>
<path d="M1155 740h2zM1155 740h2h-2z"/>
<path d="M1139 740h9zM1139 740h9z"/>
<path d="M1155 740h2zM1155 740h2z"/>
<path d="M1139 740h9zM1139 740h9z"/>
<path d="M1139 740h9zM1139 740h9z"/>
<path d="M1139 740l9 1zM1139 740l9 1z"/>
<path d="M1083 738l3 3v-3zM1083 738l3 3h-3z"/>
<path d="M1139 741h9zM1139 741h9z"/>
<path d="M1139 741h10zM1139 741h10z"/>
<path d="M1139 741h10zM1139 741h10z"/>
<path d="M1139 741h10zM1139 741h10z"/>
<path d="M1155 740l2 1v-1zM1155 740l2 1h-2z"/>
<path d="M1139 741h10zM1139 741h10z"/>
<path d="M1155 741l2 1v-1zM1155 741l2 1h-2z"/>
<path d="M1083 741l3 1v-1zM1083 741l3 1h-3z"/>
<path d="M1139 741l10 1v-1zM1139 741l10 1h-10z"/>
<path d="M1155 742h2zM1155 742h2z"/>
<path d="M1139 742h10zM1139 742h10z"/>
<path d="M1139 742h10zM1139 742h10z"/>
<path d="M1139 742h10zM1139 742h10zM1139 742h10zM1139 742h10z"/>
<path d="M1139 742h10zM1139 742h10zM1139 742h10zM1139 742h10z"/>
<path d="M1139 742h10zM1139 742h10z"/>
<path d="M1139 742h10zM1139 742h10zM1139 742h10zM1139 742h10z"/>
<path d="M1139 742h10zM1139 742h9z"/>
<path d="M1139 742h9zM1139 742h9z"/>
<path d="M1155 742h2zM1155 742h2z"/>
<path d="M1139 742h9zM1139 742h9z"/>
<path d="M1139 742h9zM1139 742h9z"/>
<path d="M1156 742h1zM1156 742h1z"/>
<path d="M1139 742h9zM1139 742h9z"/>
<path d="M1139 742h9zM1139 742h9z"/>
<path d="M1139 742h9zM1139 742h8z"/>
<path d="M1139 742h8zM1139 742h7z"/>
<path d="M1139 742h5zM1139 742h5z"/>
<path d="M1083 742l3 1v-1zM1083 742l3 1h-3z"/>
<path d="M1083 743l3 1v-1zM1083 743l3 1h-3z"/>
<path d="M1083 744l3 1v-1zM1083 744l3 1h-3z"/>
<path d="M1083 745l3 1v-1zM1083 745l3 1h-3zM1083 746h3zM1083 746h3z"/>
<path d="M1083 746h3zM1083 746h3z"/>
<path d="M1083 746h3zM1083 746h3z"/>
<path d="M1083 746h3zM1083 746h3z"/>
<path d="M1083 746h3zM1083 746h3z"/>
<path d="M1083 746h4zM1083 746h4z"/>
<path d="M1083 746h6zM1083 746h6z"/>
<path d="M1083 746h8zM1083 746h8z"/>
<path d="M1083 746h11zM1083 746h11z"/>
<path d="M1083 746h12zM1083 746h12z"/>
<path d="M1083 746h13zM1083 746h13z"/>
<path d="M1083 746h13zM1083 746h13z"/>
<path d="M1083 746h13zM1083 746h13z"/>
<path d="M1083 746h13zM1083 746h13z"/>
<path d="M1083 746h14zM1083 746h14z"/>
<path d="M1083 746h14zM1083 746h14zM1083 746h14zM1083 746h14z"/>
<path d="M1083 746h14zM1083 746h14z"/>
<path d="M1083 746h14zM1083 746h14z"/>
<path d="M1083 746l14 1zM1083 746l14 1z"/>
<path d="M1083 747h14zM1083 747h14z"/>
<path d="M1083 747h14zM1083 747h14z"/>
<path d="M1083 747h14zM1083 747h14h-14z"/>
<path d="M1083 747l14 1v-1zM1083 747l14 1h-14z"/>
<path d="M1083 748h14zM1083 748h14z"/>
<path d="M1083 748h14zM1083 748h14z"/>
<path d="M1083 748h14zM1083 748h14z"/>
<path d="M1083 748h14zM1083 748h14zM1083 748h14zM1083 748h14z"/>
<path d="M1083 748h14zM1083 748h14z"/>
<path d="M1083 748h14zM1083 748h14z"/>
<path d="M1083 748h14zM1083 748h14zM1083 748h14zM1083 748h14z"/>
<path d="M1083 748h13zM1083 748h14z"/>
<path d="M1083 748h13zM1083 748h13z"/>
<path d="M1083 748h13zM1083 748h13zM1083 748h13zM1083 748h13z"/>
<path d="M1083 748h13zM1083 748h13z"/>
<path d="M1083 748h13zM1083 748h13z"/>
<path d="M1083 748h13zM1083 748h13z"/>
<path d="M1083 748h13zM1083 748h13zM1083 748h13zM1083 748h13z"/>
<path d="M1083 748h13zM1083 748h13z"/>
<path d="M1083 748h13zM1083 748h13z"/>
<path d="M1084 748h12zM1084 748l11 1zM1085 749h10zM1085 749h10z"/>
<path d="M1085 749h10zM1085 749h8z"/>
<path d="M1086 749h6zM1086 749h6z"/>
</g>
<g fill="none" stroke="#b99536" stroke-width=".54">
<path d="M1084 735h-1v13M1084 735h2v11h10M1147 737h-6v3h7v2M1148 727h.1M1148 727h-9v5v10h9M1148 727v2h-7v6h6v2M1149 727h.1M1149 727l3 6M1151 727h1l4 11M1151 727h-2M1152 733h.1M1152 734h.1"/>
<path d="M1152 734v1M1153 735l1 4M1154 739h.1M1154 739l1 1M1156 738h.1M1158 733l-2 5M1158 733h.1M1160 727l-2 6M1160 727h2v1M1160 727h.1M1163 728l-7 14-1-2M1083 748h.1"/>
<path d="M1096 746h.1M1096 746l1 1M1097 748h-1h-13M1097 747v1M1149 742h-1"/>
</g>
<!-- layer: TARAMA -->
<g fill="none" stroke="#dcdcdc" stroke-width=".54">
<path d="M954 421a2.2 2.2 0 0 1 3 2M954 425l1 2M954 431h.1M954 430h.1M955 431h.1M955 430h.1M955 427a2.2 2.2 0 0 0 2 2 2.2 2.2 0 0 0 2-2M955 427l-1 2M956 430h.1M956 431h.1M957 431h.1M957 423a2.2 2.2 0 0 1 2-2 2.2 2.2 0 0 1 3 2"/>
<path d="M957 423l2 4M957 423l-2 4M958 431h.1M958 430h.1M959 431h.1M959 427a2.2 2.2 0 0 0 2 2 2.2 2.2 0 0 0 3-2M960 431h.1M960 430h.1M961 431h.1M961 430h.1M961 423a2.2 2.2 0 0 1 3-2 2.2 2.2 0 0 1 2 2M962 423l-3 4"/>
<path d="M962 423l2 4M962 431h.1M962 430h.1M963 431h.1M963 430h.1M964 431h.1M964 430h.1M964 427a2.2 2.2 0 0 0 2 2 2.2 2.2 0 0 0 2-2M965 431h.1M966 431h.1M966 423a2.2 2.2 0 0 1 2-2 2.2 2.2 0 0 1 2 2M966 423l-2 4"/>
<path d="M966 423l2 4M967 431h.1M968 431h.1M968 427a2.2 2.2 0 0 0 2 2 2.2 2.2 0 0 0 2-2M969 431h.1M969 430h.1M970 431h.1M970 423a2.2 2.2 0 0 1 2-2 2.2 2.2 0 0 1 3 2M970 423l-2 4M970 423l2 4M970 430h.1M971 431h.1"/>
<path d="M971 430h.1M972 431h.1M972 430h.1M972 427a2.2 2.2 0 0 0 2 2 2.2 2.2 0 0 0 3-2M973 430h.1M973 431h.1M974 431h.1M974 430h.1M974 423a2.2 2.2 0 0 1 3-2 2.2 2.2 0 0 1 2 2M975 430h.1M975 423l-3 4M975 423l2 4"/>
<path d="M975 431h.1M976 431h.1M976 430h.1M977 431h.1M977 427a2.2 2.2 0 0 0 2 2 2.2 2.2 0 0 0 2-2M977 430h.1M978 431h.1M978 430h.1M979 431h.1M979 423a2.2 2.2 0 0 1 2-2 2.2 2.2 0 0 1 2 2M979 423l-2 4M979 423l2 4"/>
<path d="M979 430h.1M980 430h.1M980 431h.1M981 431h.1M981 430h.1M981 427a2.2 2.2 0 0 0 2 2 2.2 2.2 0 0 0 2-2M982 431h.1M982 430h.1M983 431h.1M983 423a2.2 2.2 0 0 1 2-2 2.2 2.2 0 0 1 3 2M983 423l-2 4M983 423l2 4"/>
<path d="M984 431h.1M985 431h.1M985 430h.1M985 427a2.2 2.2 0 0 0 2 2 2.2 2.2 0 0 0 3-2M986 431h.1M987 431h.1M987 430h.1M987 423a2.2 2.2 0 0 1 3-2 2.2 2.2 0 0 1 2 2M988 431h.1M988 423l-3 4M988 423l2 4M988 430h.1"/>
<path d="M989 431h.1M989 430h.1M990 431h.1M990 427a2.2 2.2 0 0 0 2 2 2.2 2.2 0 0 0 2-2M990 430h.1M991 431h.1M991 430h.1M992 430h.1M992 431h.1M992 423a2.2 2.2 0 0 1 2-2 2.2 2.2 0 0 1 2 2M992 423l-2 4M992 423l2 4"/>
<path d="M993 431h.1M993 430h.1M994 427a2.2 2.2 0 0 0 2 2 2.2 2.2 0 0 0 2-2M995 439l8 9M995 437l8 9M995 435l8 8M995 432l8 9M995 430l8 8M996 430l-1 1M996 423l-2 4M996 423l2 4M996 423a2.2 2.2 0 0 1 2-2 2.2 2.2 0 0 1 3 2"/>
<path d="M998 430l5 6M998 430l-3 3M998 427a2.2 2.2 0 0 0 2 2 2.2 2.2 0 0 0 3-2M1000 430l3 3M1000 430l-5 6M1000 423a2.2 2.2 0 0 1 3-2 2.2 2.2 0 0 1 2 2M1001 423l-3 4M1001 423l2 4M1002 430l1 1M1003 427a2.2 2.2 0 0 0 2 2 2.2 2.2 0 0 0 2-2M1003 430l-8 8M1003 432l-8 8"/>
<path d="M1003 434l-8 9M1003 437l-8 8M1003 439l-8 9M1005 423a2.2 2.2 0 0 1 2-2 2.2 2.2 0 0 1 2 2M1005 423l-2 4M1005 423l2 4M1007 427a2.2 2.2 0 0 0 2 2 2.2 2.2 0 0 0 2-2M1009 423a2.2 2.2 0 0 1 2-2 2.2 2.2 0 0 1 2 2M1009 423l-2 4M1009 423l2 4M1014 423l-3 4M995 452h.1"/>
<path d="M995 449l2 3M995 447l5 5M995 444l7 8M995 442l8 8M1003 441l-8 9M1003 444l-7 8M1003 446l-5 6M1003 449l-2 3M1003 451v1"/>
</g>
<!-- layer: betopan -->
<path d="M954 396l73 22-2 4-71-21M954 396l73 22M954 430h39v1h-39M995 430v22M1005 430h-11v22M1003 452v-22h2v22" fill="none" stroke="#0f0" stroke-width=".54"/>
<!-- layer: prrrrof -->
<path d="M978 409l3 1-1 3-3-1zM993 430h12v2l1-1-1 2v-3h-11v2h-2h1zM1005 432h.1M1005 430h20v-7l-8-3 8 3v7h-20v2zM1017 420h.1M1020 421l3 1-1 3-3-1z" fill="none" stroke="#f00" stroke-width=".54"/>
<!-- layer: tefris -->
<path d="M954 408l69 21 1-3v3h-70M954 405l70 21M954 409l23 17v-11M954 412l19 14M980 416v10M954 426h59M954 432h38" fill="none" stroke="#808080" stroke-width=".54"/>
<!-- layer: 0 -->
<g fill="none" stroke="#000" stroke-width=".54">
<path d="M279 110h491M282 107v20M767 107v20M301 157h447M304 154v20M376 154v20M380 154v20M449 154v20M454 154v20M522 154v20M527 154v20M595 154v20"/>
<path d="M600 154v20M668 154v20M673 154v20M745 154v20M174 173l17 5M178 171l-79 240M220 179h21M238 176v475M259 179h20M262 176v475M809 179h21M827 176v475"/>
<path d="M324 197v6M359 197v6M299 346h6v22h-6zM449 349h4v18h-4zM114 395h89M117 392v19M200 392v19M1100 399l-45 37M97 407l17 6M99 416l79 240M114 415l-17 5M117 414h83"/>
<path d="M970 401v97h2M1101 401l-46 37M1103 403l-44 35M1106 402l-45 37M1106 405l-45 36M1109 406l-44 35M1112 406l-45 36M1112 408l-45 37M1115 410l-44 35M1118 409l-46 37M1118 412l-46 36M1120 413l-44 35"/>
<path d="M1122 420l32 18M1123 419l32 19M1124 413l-46 36M1124 415l-46 36M1130 407l-18 7M1013 430v13h1M1053 435l46-37 1 1 1 2 2 2 2-1h1v3l3 1 1-1 2 1v2l3 2 1-2 2 1v3l2 1 2-1 2 1v2l2 1-45 37-3-2v-2l-2-1-1 1-3-1v-2l-1-1-2 1-2-1v-3l-2-1-2 2-2-2v-2l-2-1-1 1-3-1v-2l-2-1-1 1M1104 434l33 19M1105 433l32 19M1106 432l32 19M1121 435l-6 2M1121 421l33 18"/>
<path d="M1149 437l-15 11M1150 437l-15 12M1151 438l-15 12 16-6M1152 439v6l-14 6M1152 427l3 6M1153 439v6l1-2v-4M1154 438h1v1h-1zM1154 436v1M1159 430l-7 6M1159 432l-6 5M1159 428l-8 7M523 442h3"/>
<path d="M1084 451l43 25M1085 449l42 25M1086 448l43 25M1088 447l28 16M1089 446l28 16M1132 450l-18 14M1133 450l-18 15M1136 454l-15 8M1136 452v3M1137 453v1l1-1M1137 452l1-1v1l-1 1zM1138 449v1"/>
<path d="M1138 452v1M1147 447l-9 6M1157 442l-3 1M1157 443l-41 23 19-15M1158 444l-40 23M970 477h2M970 462h2M1120 465l17 10v7M1122 465l16 9v8M1122 464l17 10M1127 474h1M1127 474v2"/>
<path d="M1129 473v1h-1l-1-1M1129 473l-2 1M1129 473l-1 1M1130 474l-3 7M1139 474v7l-3 1v-7l-3-2v1v-1l-6 3M1139 474l-3 1M1150 472l-12 5M970 490h2M970 483h2M299 588h6v40h-6zM743 588h6v40h-6zM191 649l-17 5"/>
<path d="M220 648h21M259 648h20M809 648h21M282 687v20M767 687v20M279 704h491"/>
<circle cx="282" cy="179" r="8"/>
<circle cx="282" cy="179" r="4"/>
<circle cx="767" cy="179" r="8"/>
<circle cx="767" cy="179" r="4"/>
<circle cx="282" cy="648" r="8"/>
<circle cx="282" cy="648" r="4"/>
<circle cx="767" cy="648" r="8"/>
<circle cx="767" cy="648" r="4"/>
</g>
<path d="M299 197h6v3h-6zM743 197h6v3h-6zM299 628h6v2h-6zM743 628h6v2h-6z" fill="none" stroke="#f00" stroke-width=".54"/>
<!-- layer: 0 -->
<path d="M749 200v168M444 203h2M305 367v1M533 370h2M532 625h1" fill="none" stroke="#0f0" stroke-width=".54"/>
<!-- layer: Press Panel -->
<g fill="none" stroke="#f26722" stroke-width=".54">
<path d="M299 200h6v73h-6zM305 197h73v6h-73zM378 197h73v6h-73zM451 197h73v6h-73zM524 197h73v6h-73zM597 197h73v6h-73zM670 197h73v6h-73zM449 203h4v73h-4zM743 248h6v73h-6zM299 273h6v73h-6zM449 276h4v73h-4zM299 368h6v74h-6z"/>
<path d="M305 367h73v3h-73zM378 367h73v3h-73zM451 367h73v3h-73zM524 367h73v3h-73zM597 367h73v3h-73zM670 367h73v3h-73zM743 368h6v74h-6zM305 440h73v3h-73zM378 440h73v3h-73zM299 442h6v73h-6zM523 442h3v71h-3zM743 442h6v73h-6z"/>
<path d="M299 515h6v73h-6zM523 513h3v73h-3zM743 515h6v73h-6zM305 625h73v5h-73zM378 625h73v5h-73zM451 625h73v5h-73zM524 625h73v5h-73zM597 625h73v5h-73zM670 625h73v5h-73z"/>
</g>
<!-- layer: Pencere -->
<g fill="none" stroke="#7fdfff" stroke-width=".54">
<path d="M324 197h3v6h-3zM327 197h3v3h-3zM330 200h23M330 197h23M330 198h23M353 197h3v3h-3zM356 197h3v6h-3zM743 249h6v3h-6zM743 252h3v3h-3zM743 255v58M745 255v58M746 255v58"/>
<path d="M749 252v64M743 316h6v3h-6zM743 313h3v3h-3zM743 443h6v3h-6zM743 446h3v3h-3zM743 449v58M745 449v58M746 449v58M749 446v64M743 510h6v3h-6zM743 507h3v3h-3zM380 625h3v5h-3z"/>
<path d="M383 625h3v3h-3zM383 630h64M386 628h58M386 625h58M386 626h58M444 625h3v3h-3zM447 625h3v5h-3zM599 625h3v5h-3zM602 625h3v3h-3zM602 630h64M605 628h58M605 625h58"/>
<path d="M605 626h58M663 625h3v3h-3zM666 625h3v5h-3z"/>
</g>
<!-- layer: Press Panel -->
<path d="M523 370h3v72h-3zM451 440h72v3h-72zM523 586h3v39h-3z" fill="none" stroke="#000" stroke-width=".54"/>
<!-- layer: 0 -->
<path d="M743 200h6v48h-6zM743 321h6v47h-6z" fill="none" stroke="#fff" stroke-width=".54"/>
<g fill="none" stroke="#0ff" stroke-width=".54">
<path d="M194 179h6v469h-6l-77-234zM299 179h5v469h-5zM302 179v3M376 179h4v469h-4zM378 179v3M449 179h5v469h-5zM451 179v3M522 179h5v469h-5zM524 179v3M595 179h5v469h-5zM597 179v3M668 179h5v469h-5z"/>
<path d="M670 179v3M745 179h4v469h-4zM747 179v3M302 188v4M302 197v4M378 188v4M378 197v4M451 188v4M451 197v4M524 188v4M524 197v4M597 188v4"/>
<path d="M597 197v4M670 188v4M670 197v4M747 188v4M747 197v4M302 207v4M302 217v4M378 207v4M378 217v4M451 207v4M451 217v4M524 207v4"/>
<path d="M524 217v4M597 207v4M597 217v4M670 207v4M670 217v4M747 207v4M747 217v4M302 227v4M302 236v4M378 227v4M378 236v4M451 227v4"/>
<path d="M451 236v4M524 227v4M524 236v4M597 227v4M597 236v4M670 227v4M670 236v4M747 227v4M747 236v4M302 246v4M302 256v4M378 246v4"/>
<path d="M378 256v4M451 246v4M451 256v4M524 246v4M524 256v4M597 246v4M597 256v4M670 246v4M670 256v4M747 246v4M747 256v4M302 266v3"/>
<path d="M302 275v4M378 266v3M378 275v4M451 266v3M451 275v4M524 266v3M524 275v4M597 266v3M597 275v4M670 266v3M670 275v4M747 266v3"/>
<path d="M747 275v4M302 285v4M302 295v4M378 285v4M378 295v4M451 285v4M451 295v4M524 285v4M524 295v4M597 285v4M597 295v4M670 285v4"/>
<path d="M670 295v4M747 285v4M747 295v4M302 305v3M302 314v4M378 305v3M378 314v4M451 305v3M451 314v4M524 305v3M524 314v4M597 305v3"/>
<path d="M597 314v4M670 305v3M670 314v4M747 305v3M747 314v4M302 324v4M302 334v4M378 324v4M378 334v4M451 324v4M451 334v4M524 324v4"/>
<path d="M524 334v4M597 324v4M597 334v4M670 324v4M670 334v4M747 324v4M747 334v4M302 343v4M302 353v4M378 343v4M378 353v4M451 343v4"/>
<path d="M451 353v4M524 343v4M524 353v4M597 343v4M597 353v4M670 343v4M670 353v4M747 343v4M747 353v4M302 363v4M302 373v4M378 363v4"/>
<path d="M378 373v4M451 363v4M451 373v4M524 363v4M524 373v4M597 363v4M597 373v4M670 363v4M670 373v4M747 363v4M747 373v4M302 382v4"/>
<path d="M302 392v4M378 382v4M378 392v4M451 382v4M451 392v4M524 382v4M524 392v4M597 382v4M597 392v4M670 382v4M670 392v4M747 382v4"/>
<path d="M747 392v4M302 402v4M302 412v4M378 402v4M378 412v4M451 402v4M451 412v4M524 402v4M524 412v4M597 402v4M597 412v4M670 402v4"/>
<path d="M670 412v4M747 402v4M747 412v4M302 421v4M302 431v4M378 421v4M378 431v4M451 421v4M451 431v4M524 421v4M524 431v4M597 421v4"/>
<path d="M597 431v4M670 421v4M670 431v4M747 421v4M747 431v4M302 441v4M302 451v3M378 441v4M378 451v3M451 441v4M451 451v3M524 441v4"/>
<path d="M524 451v3M597 441v4M597 451v3M670 441v4M670 451v3M747 441v4M747 451v3M302 460v4M302 470v4M302 480v4M378 460v4M378 470v4"/>
<path d="M378 480v4M451 460v4M451 470v4M451 480v4M524 460v4M524 470v4M524 480v4M597 460v4M597 470v4M597 480v4M670 460v4M670 470v4"/>
<path d="M670 480v4M747 460v4M747 470v4M747 480v4M302 490v3M302 499v4M378 490v3M378 499v4M451 490v3M451 499v4M524 490v3M524 499v4"/>
<path d="M597 490v3M597 499v4M670 490v3M670 499v4M747 490v3M747 499v4M302 509v4M302 519v4M378 509v4M378 519v4M451 509v4M451 519v4"/>
<path d="M524 509v4M524 519v4M597 509v4M597 519v4M670 509v4M670 519v4M747 509v4M747 519v4M302 529v3M302 538v4M378 529v3M378 538v4"/>
<path d="M451 529v3M451 538v4M524 529v3M524 538v4M597 529v3M597 538v4M670 529v3M670 538v4M747 529v3M747 538v4M302 548v4M302 558v4"/>
<path d="M378 548v4M378 558v4M451 548v4M451 558v4M524 548v4M524 558v4M597 548v4M597 558v4M670 548v4M670 558v4M747 548v4M747 558v4"/>
<path d="M302 567v4M302 577v4M378 567v4M378 577v4M451 567v4M451 577v4M524 567v4M524 577v4M597 567v4M597 577v4M670 567v4M670 577v4"/>
<path d="M747 567v4M747 577v4M302 587v4M302 597v4M378 587v4M378 597v4M451 587v4M451 597v4M524 587v4M524 597v4M597 587v4M597 597v4"/>
<path d="M670 587v4M670 597v4M747 587v4M747 597v4M302 606v4M302 616v4M378 606v4M378 616v4M451 606v4M451 616v4M524 606v4M524 616v4"/>
<path d="M597 606v4M597 616v4M670 606v4M670 616v4M747 606v4M747 616v4M302 626v4M302 636v4M378 626v4M378 636v4M451 626v4M451 636v4"/>
<path d="M524 626v4M524 636v4M597 626v4M597 636v4M670 626v4M670 636v4M747 626v4M747 636v4M302 645v3M378 645v3M451 645v3M524 645v3"/>
<path d="M597 645v3M670 645v3M747 645v3"/>
</g>
<g fill="#000" stroke="#000" stroke-width=".54">
<path d="M283 108l-2 3 2-2zM283 108l-2 3h-1z"/>
<path d="M765 111l3-3zM768 108v1l-3 2z"/>
<path d="M305 155l-2 3 3-2zM305 155l-2 3h-1z"/>
<path d="M374 158h1l2-3zM377 155v1l-2 2z"/>
<path d="M382 155l-3 3 3-2zM379 158l3-3-3 3z"/>
<path d="M447 158h1l2-3zM450 155l1 1-3 2z"/>
<path d="M455 155l-3 3 3-2zM452 158l3-3-3 3z"/>
<path d="M520 158h1l2-3zM523 155l1 1-3 2z"/>
<path d="M528 155l-3 3 3-2zM528 155l-3 3z"/>
<path d="M593 158h1l2-3zM596 155l1 1-3 2z"/>
<path d="M601 155l-3 3 3-2zM598 158l3-3-3 3z"/>
<path d="M666 158h1l2-3zM669 155l1 1-3 2z"/>
<path d="M674 155l-3 3 3-2zM671 158l3-3-3 3z"/>
<path d="M746 155l-3 3zM746 155v1l-3 2z"/>
<path d="M176 172l2 4v-1zM176 172l2 3z"/>
<path d="M236 178l3 3zM237 178l2 3-3-3z"/>
<path d="M260 178l3 3zM261 178l2 3-3-3z"/>
<path d="M825 178l3 3zM825 178l3 3-3-3z"/>
<path d="M118 393l-3 3 3-3zM115 396l3-3-3 3z"/>
<path d="M201 393l-3 3h1zM201 393h1l-3 3z"/>
<path d="M98 406l3 4-2-4zM98 406l3 4h-1z"/>
<path d="M98 418l4 2zM98 418l4 2-4-2z"/>
<path d="M175 652v1l4 1zM175 653l4 1v1z"/>
<path d="M237 646l-1 1 3 2zM236 647l3 2v1z"/>
<path d="M260 647l3 2-2-3zM260 647l3 2v1z"/>
<path d="M825 646v1l3 2zM825 647l3 2v1z"/>
<path d="M283 703l-2 3 2-3zM283 703l-2 3h-1z"/>
<path d="M765 706l3-3zM768 703l-3 3z"/>
</g>
<g fill="none" stroke="#a953a0" stroke-width=".54">
<path d="M282 179h6M293 179h4M303 179h4M313 179h4M323 179h4M332 179h4M342 179h4M352 179h4M362 179h4M371 179h4M381 179h4M391 179h4"/>
<path d="M401 179h3M410 179h4M420 179h4M430 179h4M440 179h3M449 179h4M459 179h4M469 179h4M478 179h4M488 179h4M498 179h4M508 179h4"/>
<path d="M517 179h4M527 179h4M537 179h4M547 179h4M556 179h4M566 179h4M576 179h4M586 179h4M595 179h4M605 179h4M615 179h4M625 179h3"/>
<path d="M634 179h4M644 179h4M654 179h4M664 179h3M673 179h4M683 179h4M693 179h4M703 179h3M712 179h4M722 179h4M732 179h4M741 179h4"/>
<path d="M751 179h4M761 179h6M282 648h6M293 648h4M303 648h4M313 648h4M323 648h4M332 648h4M342 648h4M352 648h4M362 648h4M371 648h4"/>
<path d="M381 648h4M391 648h4M401 648h3M410 648h4M420 648h4M430 648h4M440 648h3M449 648h4M459 648h4M469 648h4M478 648h4M488 648h4"/>
<path d="M498 648h4M508 648h4M517 648h4M527 648h4M537 648h4M547 648h4M556 648h4M566 648h4M576 648h4M586 648h4M595 648h4M605 648h4"/>
<path d="M615 648h4M625 648h3M634 648h4M644 648h4M654 648h4M664 648h3M673 648h4M683 648h4M693 648h4M703 648h3M712 648h4M722 648h4"/>
<path d="M732 648h4M741 648h4M751 648h4M761 648h6"/>
</g>
<path d="M1035 114h65v60h-65zM1070 130l-3-7v15M1035 144h65M1067 150v15l3-7" fill="none" stroke="#f00" stroke-width=".54"/>
<g font-size="17.2">
<text x="512" y="108">833</text>
<text x="326" y="155">124</text>
<text x="401" y="155">118</text>
<text x="474" y="155">118</text>
<text x="547" y="155">118</text>
<text x="620" y="155">118</text>
<text x="695" y="155">124</text>
<text x="133" y="302" transform="rotate(-72 133 302)">424</text>
<text x="145" y="393">143</text>
<text x="236" y="426" transform="rotate(-90 236 426)">805</text>
<text x="260" y="426" transform="rotate(-90 260 426)">805</text>
<text x="825" y="426" transform="rotate(-90 825 426)">805</text>
<text x="136" y="524" transform="rotate(72 136 524)">424</text>
<text x="512" y="703">833</text>
</g>
<g font-size="11.5">
<text x="967" y="516">Çatı Detayı</text>
<text x="1100" y="517">Çatı Detayı</text>
</g>
<text font-size="11.3" x="447" y="749">MAKAS VE DERE YERLEŞİM PLANI</text>
<g font-size="9.1">
<text x="1041" y="219">ÇATI ŞEKLİ</text>
<text x="961" y="242">1-) Aşıklar 60 cm aralıklarla monte edilecektir</text>
<text x="962" y="263">2-) Mahya aşığı 20 cm de monte edilecektir</text>
<text x="1022" y="363">MONTAJ DETAYLARI</text>
<text x="1027" y="699">ÇATI DETAYLARI</text>
<text x="755" y="747">Satış</text>
<text x="919" y="752">ÇİZEN</text>
<text x="756" y="758">Temsilcisi</text>
</g>
<g font-size="5.6">
<text x="1103" y="387">ÇATI KAPLAMA</text>
<text x="1104" y="393">trapez galvaniz sac (0.55 mm)</text>
<text x="1104" y="398">(veya kırmızı ondulün)</text>
</g>
<g font-size="5.3">
<text x="1118" y="424" transform="rotate(39 1118 424)">Çelik Aşık</text>
<text x="1148" y="426">Çelik Makas</text>
<text x="1116" y="428" transform="rotate(39 1116 428)">(50 mmx50 mm)</text>
<text x="1016" y="443">saçak sacı</text>
<text x="974" y="463">0,55 mm trapez</text>
<text x="974" y="470">galvaniz sac</text>
<text x="1145" y="470">Panel (duvar)</text>
<text x="974" y="477">çelik aşık (100' lük omega)</text>
<text x="974" y="484">çelik çatı makası (100' lük omega)</text>
<text x="1105" y="485">Saçak Sacı</text>
<text x="974" y="491">camyünü izolasyon(60 mm)</text>
<text x="974" y="499">alçıpan (12 mm)</text>
</g>
</svg>
